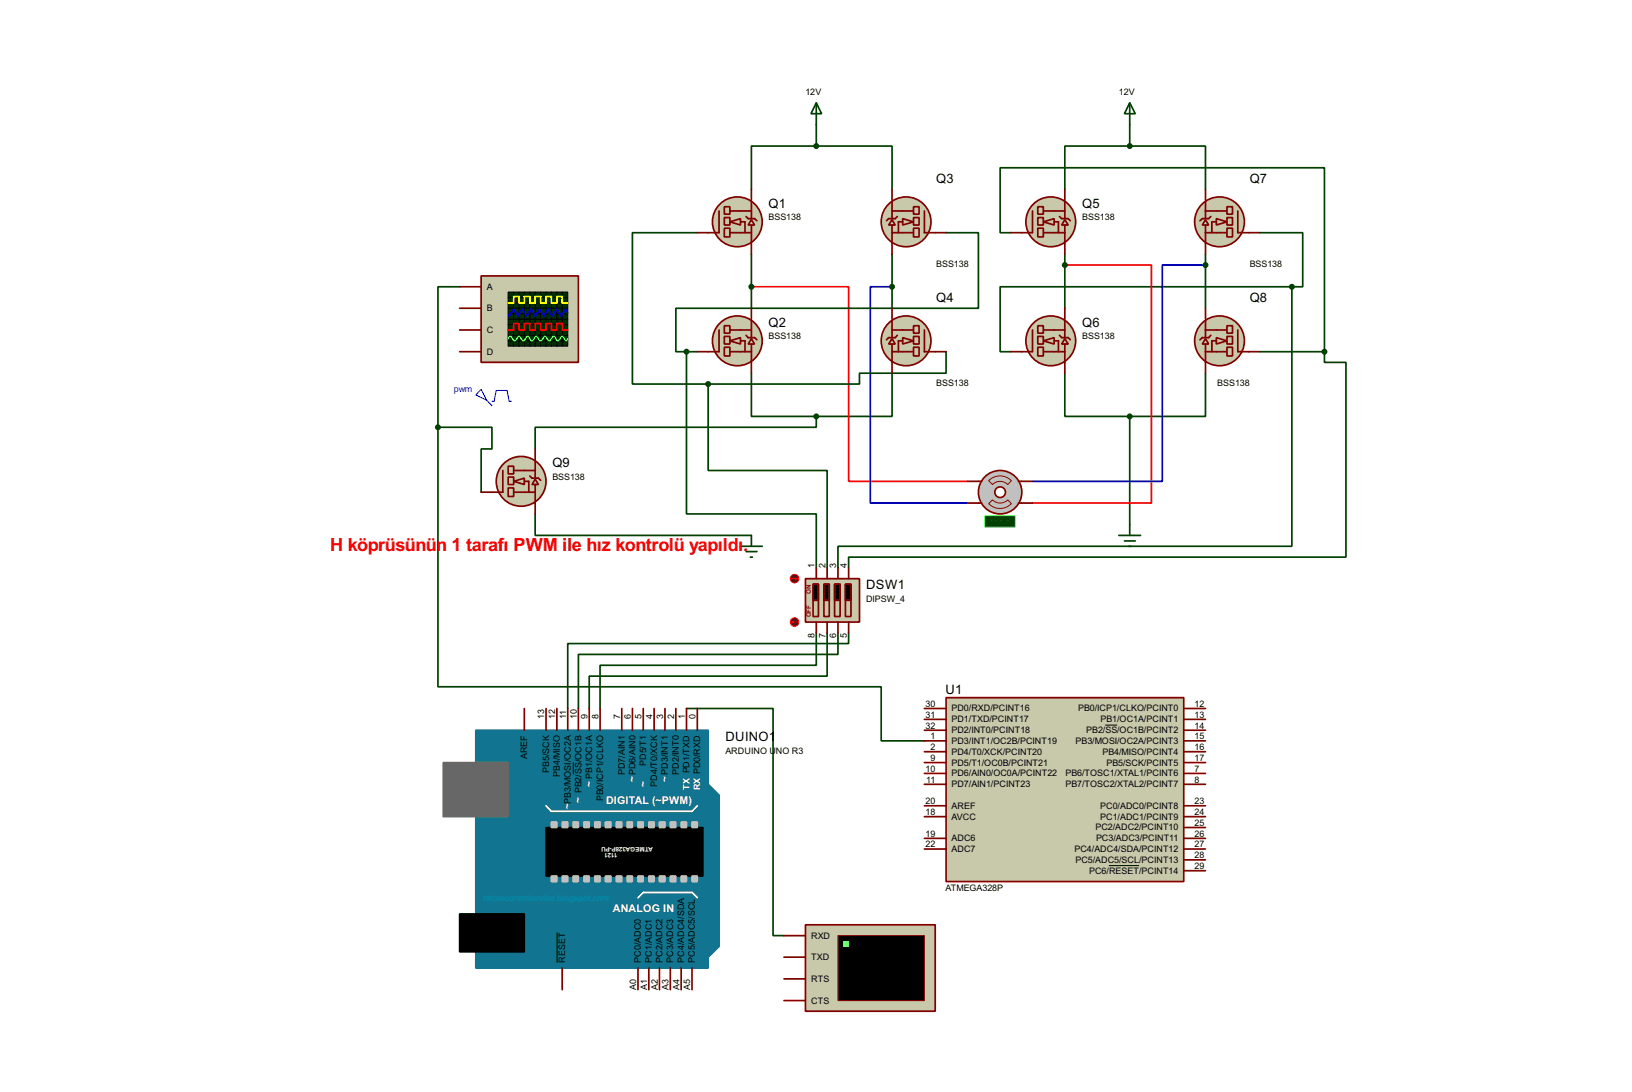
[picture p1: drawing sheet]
<svg xmlns="http://www.w3.org/2000/svg" width="383mm" height="256mm" viewBox="0 0 383 256" stroke-linecap="round" stroke-linejoin="round" font-family="sans-serif">
<g fill="none" stroke="#004000" stroke-width=".4">
<path d="M191.8 34.3h-15.2v10.2M191.8 34.3h17.8v10.2M191.8 29.3v5M265.5 34.3h-15.3v10.2M265.5 34.3h17.8v10.2M265.5 29.3v5M163.9 54.7h-15.3v35.5h17.8M176.6 59.7v12.7M209.6 59.7v12.7M222.3 54.7h7.6v17.7h-71.1v10.2h2.5M237.5 54.7h-2.5v-15.3h76.2v43.2M250.2 59.7v12.7"/>
<path d="M283.3 59.7v12.7M296 54.7h10.1v12.7h-2.5M108 67.4h-5.1v33M303.6 67.4h-68.6v15.2h2.5M303.6 67.4v60.9h-106.7v5.1M161.3 82.6v38.1h30.5v12.7M161.3 82.6h2.6M166.4 90.2v20.3h28v22.9M176.6 87.7v10.1h15.2M191.8 97.8v2.6h-66v5.1M209.6 87.7v10.1h-17.8M222.3 82.6v5.1h-20.3v2.5h-35.6"/>
<path d="M250.2 87.7v10.1h15.3M265.5 97.8v25.4M283.3 87.7v10.1h-17.8M296 82.6h15.2M311.2 82.6v2.5h5.1v45.8h-116.9v2.5M102.9 100.4h12.7v5.1h-2.5v10.1M102.9 100.4v60.9h104.2v12.7h10.1M125.8 120.7v5.1h50.8v2.5M174 128.3h5.1M175.3 129.6h2.6M176.3 130.9h.5M191.8 148.6v7.7h-50.8v10.1"/>
<path d="M194.4 148.6v10.2h-55.9v7.6M196.9 148.6v5.1h-61v12.7M199.4 148.6v2.6h-66v15.2M161.3 166.4h20.4v53.4h2.5"/>
</g>
<path d="M176.6 67.4h22.8v45.7h28M250.2 62.3h20.4v55.9h-28" fill="none" stroke="#f00" stroke-width=".4"/>
<path d="M209.6 67.4h-5.1v50.8h22.9M283.3 62.3h-10.2v50.8h-30.5" fill="none" stroke="#00f" stroke-width=".4"/>
<path d="M166.4 184.2l2.6 2.5v35.6l-2.6 2.5z" fill-rule="evenodd" fill="#117491" stroke="#117491" stroke-width=".4"/>
<path d="M111.8 171.5h54.6v55.9h-54.6z" fill="#117491" stroke="#117491" stroke-width=".4"/>
<path d="M104.2 179.1h15.2v12.7h-15.2z" fill="#686767" stroke="#686767" stroke-width=".4"/>
<path d="M128.3 194.4h36.9v11.4h-36.9zM108 214.7h15.2v8.9h-15.2z" fill="#000" stroke="#000" stroke-width=".4"/>
<path d="M128.3 189.3l1.3 1.3h33l1.3-1.3M149.9 210.9l1.3-1.3h11.4l1.3 1.3" fill="none" stroke="#fff" stroke-width=".4"/>
<g fill="#c0c0c0" stroke="#c0c0c0" stroke-width=".4">
<path d="M129.6 193.1h1.3v1.3h-1.3z"/>
<path d="M132.1 193.1h1.3v1.3h-1.3z"/>
<path d="M134.7 193.1h1.2v1.3h-1.2z"/>
<path d="M137.2 193.1h1.3v1.3h-1.3z"/>
<path d="M139.8 193.1h1.2v1.3h-1.2z"/>
<path d="M142.3 193.1h1.3v1.3h-1.3z"/>
<path d="M144.8 193.1h1.3v1.3h-1.3z"/>
<path d="M147.4 193.1h1.2v1.3h-1.2z"/>
<path d="M149.9 193.1h1.3v1.3h-1.3z"/>
<path d="M152.5 193.1h1.2v1.3h-1.2z"/>
<path d="M155 193.1h1.3v1.3h-1.3z"/>
<path d="M157.5 193.1h1.3v1.3h-1.3z"/>
<path d="M160.1 193.1h1.2v1.3h-1.2z"/>
<path d="M162.6 193.1h1.3v1.3h-1.3z"/>
<path d="M129.6 205.8h1.3v1.3h-1.3z"/>
<path d="M132.1 205.8h1.3v1.3h-1.3z"/>
<path d="M134.7 205.8h1.2v1.3h-1.2z"/>
<path d="M137.2 205.8h1.3v1.3h-1.3z"/>
<path d="M139.8 205.8h1.2v1.3h-1.2z"/>
<path d="M142.3 205.8h1.3v1.3h-1.3z"/>
<path d="M144.8 205.8h1.3v1.3h-1.3z"/>
<path d="M147.4 205.8h1.2v1.3h-1.2z"/>
<path d="M149.9 205.8h1.3v1.3h-1.3z"/>
<path d="M152.5 205.8h1.2v1.3h-1.2z"/>
<path d="M155 205.8h1.3v1.3h-1.3z"/>
<path d="M157.5 205.8h1.3v1.3h-1.3z"/>
<path d="M160.1 205.8h1.2v1.3h-1.2z"/>
<path d="M162.6 205.8h1.3v1.3h-1.3z"/>
</g>
<g fill="none" stroke="#800000" stroke-width=".4">
<path d="M123.2 166.4v5.1M128.3 166.4v5.1M130.9 166.4v5.1M133.4 166.4v5.1M135.9 166.4v5.1M138.5 166.4v5.1M141 166.4v5.1M146.1 166.4v5.1M148.6 166.4v5.1M151.2 166.4v5.1M153.7 166.4v5.1M156.3 166.4v5.1"/>
<path d="M158.8 166.4v5.1M161.3 166.4v5.1M163.9 166.4v5.1M132.1 227.4v5.1M149.9 227.4v5.1M152.5 227.4v5.1M155 227.4v5.1M157.5 227.4v5.1M160.1 227.4v5.1M162.6 227.4v5.1"/>
</g>
<path d="M134.7 179.1v2.8M130.9 219v7.1" fill="none" stroke="#000" stroke-width=".23"/>
<path d="M189.3 217.2h30.5v20.3h-30.5z" fill="#c8c8aa" stroke="#800000" stroke-width=".4"/>
<path d="M196.9 219.8h20.3v15.2h-20.3z" fill="#000" stroke="#800000" stroke-width=".25"/>
<path d="M198.2 221h1.2v1.3h-1.2z" fill="#0f0"/>
<path d="M184.2 219.8h5.1M184.2 229.9h5.1M184.2 224.8h5.1M184.2 235h5.1" fill="none" stroke="#800000" stroke-width=".4"/>
<g fill="#c8c8aa" stroke="#800000" stroke-width=".4">
<path d="M171.5 52.1l2.5-.7v1.5z"/>
<circle cx="173.2" cy="52.1" r="5.9"/>
</g>
<path d="M169 49.6v5.1h-2.6M171.5 54.7h5.1M171.5 49.6h5.1M174 52.1h1.1v2.6" fill="none" stroke="#800000" stroke-width=".4"/>
<path d="M176.6 51.6l.7 1.3h-1.5z" fill="#c8c8aa" stroke="#800000" stroke-width=".4"/>
<path d="M175.3 50.9l.5 .5h1.5l.6 .5M176.6 47.3v4.1M176.6 52.9v4.3" fill="none" stroke="#800000" stroke-width=".4"/>
<g fill="#c8c8aa" stroke="#800000" stroke-width=".4">
<path d="M170.2 48.6h1.3v1.7h-1.3z"/>
<path d="M170.2 53.6h1.3v2.1h-1.3z"/>
<path d="M170.2 51.1h1.3v1.8h-1.3z"/>
</g>
<path d="M163.9 54.7h2.5M176.6 44.5v2.5M176.6 57.2v2.5" fill="none" stroke="#800000" stroke-width=".4"/>
<g fill="#c8c8aa" stroke="#800000" stroke-width=".4">
<path d="M171.5 80.1l2.5-.8v1.5z"/>
<circle cx="173.2" cy="80.1" r="5.9"/>
</g>
<path d="M169 77.5v5.1h-2.6M171.5 77.5h5.1M171.5 82.6h5.1M174 80.1h1.1v2.5" fill="none" stroke="#800000" stroke-width=".4"/>
<path d="M176.6 79.6l.7 1.2h-1.5z" fill="#c8c8aa" stroke="#800000" stroke-width=".4"/>
<path d="M175.3 78.8l.5 .5h1.5l.6 .5M176.6 75.2v4.1M176.6 80.8v4.3" fill="none" stroke="#800000" stroke-width=".4"/>
<g fill="#c8c8aa" stroke="#800000" stroke-width=".4">
<path d="M170.2 76.5h1.3v1.8h-1.3z"/>
<path d="M170.2 81.6h1.3v2h-1.3z"/>
<path d="M170.2 79h1.3v1.8h-1.3z"/>
</g>
<path d="M176.6 72.4v2.6M163.9 82.6h2.5M176.6 85.1v2.6" fill="none" stroke="#800000" stroke-width=".4"/>
<g fill="#c8c8aa" stroke="#800000" stroke-width=".4">
<path d="M212.1 51.4l2.6 .7-2.6 .8z"/>
<circle cx="212.9" cy="52.1" r="5.9"/>
</g>
<path d="M209.6 54.7h5.1M209.6 49.6h5.1M212.1 52.1h-1v2.6M217.2 49.6v5.1h2.6" fill="none" stroke="#800000" stroke-width=".4"/>
<path d="M209.6 51.6l.8 1.3h-1.6z" fill="#c8c8aa" stroke="#800000" stroke-width=".4"/>
<path d="M209.6 47.3v4.1M209.6 52.9v4.3M210.9 50.9l-.5 .5h-1.6l-.5 .5" fill="none" stroke="#800000" stroke-width=".4"/>
<g fill="#c8c8aa" stroke="#800000" stroke-width=".4">
<path d="M214.7 48.6h1.3v1.7h-1.3z"/>
<path d="M214.7 53.6h1.3v2.1h-1.3z"/>
<path d="M214.7 51.1h1.3v1.8h-1.3z"/>
</g>
<path d="M209.6 44.5v2.5M209.6 57.2v2.5M219.8 54.7h2.5" fill="none" stroke="#800000" stroke-width=".4"/>
<g fill="#c8c8aa" stroke="#800000" stroke-width=".4">
<path d="M212.1 79.3l2.6 .8-2.6 .7z"/>
<circle cx="212.9" cy="80.1" r="5.9"/>
</g>
<path d="M209.6 77.5h5.1M217.2 77.5v5.1h2.6M209.6 82.6h5.1M212.1 80.1h-1v2.5" fill="none" stroke="#800000" stroke-width=".4"/>
<path d="M209.6 79.6l.8 1.2h-1.6z" fill="#c8c8aa" stroke="#800000" stroke-width=".4"/>
<path d="M209.6 75.2v4.1M210.9 78.8l-.5 .5h-1.6l-.5 .5M209.6 80.8v4.3" fill="none" stroke="#800000" stroke-width=".4"/>
<g fill="#c8c8aa" stroke="#800000" stroke-width=".4">
<path d="M214.7 76.5h1.3v1.8h-1.3z"/>
<path d="M214.7 81.6h1.3v2h-1.3z"/>
<path d="M214.7 79h1.3v1.8h-1.3z"/>
</g>
<path d="M209.6 72.4v2.6M209.6 85.1v2.6M219.8 82.6h2.5" fill="none" stroke="#800000" stroke-width=".4"/>
<g fill="#004000" stroke="#004000" stroke-width=".4">
<circle cx="191.8" cy="97.8" r=".5"/>
<circle cx="191.8" cy="34.3" r=".5"/>
</g>
<path d="M191.8 24.2l1.3 2.5h-2.5zM191.8 24.2v5.1M262.9 125.8h5.1M264.2 127.1h2.6M265.2 128.3h.5M265.5 123.2v2.6" fill="none" stroke="#004000" stroke-width=".4"/>
<g fill="#c8c8aa" stroke="#800000" stroke-width=".4">
<path d="M245.2 52.1l2.5-.7v1.5z"/>
<circle cx="246.9" cy="52.1" r="5.9"/>
</g>
<path d="M242.6 49.6v5.1h-2.5M245.2 54.7h5M245.2 49.6h5M247.7 52.1h1v2.6" fill="none" stroke="#800000" stroke-width=".4"/>
<path d="M250.2 51.6l.8 1.3h-1.5z" fill="#c8c8aa" stroke="#800000" stroke-width=".4"/>
<path d="M249 50.9l.5 .5h1.5l.5 .5M250.2 47.3v4.1M250.2 52.9v4.3" fill="none" stroke="#800000" stroke-width=".4"/>
<g fill="#c8c8aa" stroke="#800000" stroke-width=".4">
<path d="M243.9 48.6h1.3v1.7h-1.3z"/>
<path d="M243.9 53.6h1.3v2.1h-1.3z"/>
<path d="M243.9 51.1h1.3v1.8h-1.3z"/>
</g>
<path d="M237.5 54.7h2.6M250.2 44.5v2.5M250.2 57.2v2.5" fill="none" stroke="#800000" stroke-width=".4"/>
<g fill="#c8c8aa" stroke="#800000" stroke-width=".4">
<path d="M245.2 80.1l2.5-.8v1.5z"/>
<circle cx="246.9" cy="80.1" r="5.9"/>
</g>
<path d="M242.6 77.5v5.1h-2.5M245.2 77.5h5M245.2 82.6h5M247.7 80.1h1v2.5" fill="none" stroke="#800000" stroke-width=".4"/>
<path d="M250.2 79.6l.8 1.2h-1.5z" fill="#c8c8aa" stroke="#800000" stroke-width=".4"/>
<path d="M249 78.8l.5 .5h1.5l.5 .5M250.2 75.2v4.1M250.2 80.8v4.3" fill="none" stroke="#800000" stroke-width=".4"/>
<g fill="#c8c8aa" stroke="#800000" stroke-width=".4">
<path d="M243.9 76.5h1.3v1.8h-1.3z"/>
<path d="M243.9 81.6h1.3v2h-1.3z"/>
<path d="M243.9 79h1.3v1.8h-1.3z"/>
</g>
<path d="M250.2 72.4v2.6M237.5 82.6h2.6M250.2 85.1v2.6" fill="none" stroke="#800000" stroke-width=".4"/>
<g fill="#c8c8aa" stroke="#800000" stroke-width=".4">
<path d="M285.8 51.4l2.5 .7-2.5 .8z"/>
<circle cx="286.5" cy="52.1" r="5.9"/>
</g>
<path d="M283.3 54.7h5M283.3 49.6h5M285.8 52.1h-1v2.6M290.9 49.6v5.1h2.5" fill="none" stroke="#800000" stroke-width=".4"/>
<path d="M283.3 51.6l.7 1.3h-1.5z" fill="#c8c8aa" stroke="#800000" stroke-width=".4"/>
<path d="M283.3 47.3v4.1M283.3 52.9v4.3M284.5 50.9l-.5 .5h-1.5l-.5 .5" fill="none" stroke="#800000" stroke-width=".4"/>
<g fill="#c8c8aa" stroke="#800000" stroke-width=".4">
<path d="M288.3 48.6h1.3v1.7h-1.3z"/>
<path d="M288.3 53.6h1.3v2.1h-1.3z"/>
<path d="M288.3 51.1h1.3v1.8h-1.3z"/>
</g>
<path d="M283.3 44.5v2.5M283.3 57.2v2.5M293.4 54.7h2.6" fill="none" stroke="#800000" stroke-width=".4"/>
<g fill="#c8c8aa" stroke="#800000" stroke-width=".4">
<path d="M285.8 79.3l2.5 .8-2.5 .7z"/>
<circle cx="286.5" cy="80.1" r="5.9"/>
</g>
<path d="M283.3 77.5h5M290.9 77.5v5.1h2.5M283.3 82.6h5M285.8 80.1h-1v2.5" fill="none" stroke="#800000" stroke-width=".4"/>
<path d="M283.3 79.6l.7 1.2h-1.5z" fill="#c8c8aa" stroke="#800000" stroke-width=".4"/>
<path d="M283.3 75.2v4.1M284.5 78.8l-.5 .5h-1.5l-.5 .5M283.3 80.8v4.3" fill="none" stroke="#800000" stroke-width=".4"/>
<g fill="#c8c8aa" stroke="#800000" stroke-width=".4">
<path d="M288.3 76.5h1.3v1.8h-1.3z"/>
<path d="M288.3 81.6h1.3v2h-1.3z"/>
<path d="M288.3 79h1.3v1.8h-1.3z"/>
</g>
<path d="M283.3 72.4v2.6M283.3 85.1v2.6M293.4 82.6h2.6" fill="none" stroke="#800000" stroke-width=".4"/>
<g fill="#004000" stroke="#004000" stroke-width=".4">
<circle cx="265.4" cy="97.8" r=".5"/>
<circle cx="265.4" cy="34.3" r=".5"/>
</g>
<path d="M265.5 24.2l1.3 2.5h-2.6zM265.5 24.2v5.1" fill="none" stroke="#004000" stroke-width=".4"/>
<circle cx="235" cy="115.6" r="5.1" fill="#c0c0c0" stroke="#800000" stroke-width=".4"/>
<circle cx="235" cy="115.6" r="1.25" fill="#feffff" stroke="#800000" stroke-width=".4"/>
<path d="M229.9 113.1h.8M229.9 118.2h.8M239.3 113.1h.8M239.3 118.2h.8" fill="none" stroke="#800000" stroke-width=".4"/>
<path d="M231.4 121.2h7.2v2.6h-7.2z" fill="#004000" stroke="#0f0" stroke-width=".23"/>
<path d="M232.3 112.9a3.7 3.7 0 0 1 5.4 0l-.9 .9a2.54 2.54 0 0 0-3.6 0zM233.2 117.4a2.53 2.53 0 0 0 3.6 0l.9 .9a3.7 3.7 0 0 1-5.4 0z" fill="none" stroke="#800000" stroke-width=".23"/>
<path d="M227.4 113.1h2.5M227.4 118.2h2.5M240.1 113.1h2.5M240.1 118.2h2.5" fill="none" stroke="#800000" stroke-width=".4"/>
<g fill="#004000" stroke="#004000" stroke-width=".4">
<circle cx="176.5" cy="67.4" r=".5"/>
<circle cx="209.6" cy="67.4" r=".5"/>
</g>
<path d="M189.3 135.9h12.7v10.2h-12.7z" fill="#c8c8aa" stroke="#800000" stroke-width=".4"/>
<path d="M191.1 137.2h1.2v7.6h-1.2zM191.8 133.4v2.5M193.6 137.2h1.3v7.6h-1.3zM194.4 133.4v2.5M196.1 137.2h1.3v7.6h-1.3zM196.9 133.4v2.5M198.7 137.2h1.3v7.6h-1.3zM199.4 133.4v2.5M191.8 146.1v2.5M194.4 146.1v2.5M196.9 146.1v2.5M199.4 146.1v2.5" fill="none" stroke="#800000" stroke-width=".4"/>
<path d="M191.1 137.2h1.2v3.8h-1.2zM193.6 137.2h1.3v3.8h-1.3zM196.1 137.2h1.3v3.8h-1.3zM198.7 137.2h1.3v3.8h-1.3z" fill="#000" stroke="#800000" stroke-width=".4"/>
<circle cx="186.7" cy="146.1" r="1" fill="#400000" stroke="#f00" stroke-width=".23"/>
<path d="M186.2 146.1l.3 .3M186.2 146.1h1.1M186.5 145.9l-.3 .2" fill="none" stroke="#f00" stroke-width=".23"/>
<circle cx="186.7" cy="135.9" r="1" fill="#400000" stroke="#f00" stroke-width=".23"/>
<path d="M186.2 135.9h1.1M187 135.7l.3 .2M187.3 135.9l-.3 .3" fill="none" stroke="#f00" stroke-width=".23"/>
<g fill="#004000" stroke="#004000" stroke-width=".4">
<circle cx="161.3" cy="82.6" r=".5"/>
<circle cx="166.4" cy="90.2" r=".5"/>
<circle cx="311.2" cy="82.6" r=".5"/>
<circle cx="303.5" cy="67.4" r=".5"/>
<circle cx="250.2" cy="62.3" r=".5"/>
<circle cx="283.2" cy="62.3" r=".5"/>
</g>
<g fill="#c8c8aa" stroke="#800000" stroke-width=".4">
<path d="M120.7 113.1l2.5-.8v1.5z"/>
<circle cx="122.4" cy="113.1" r="5.9"/>
</g>
<path d="M118.2 110.5v5.1h-2.6M120.7 115.6h5.1M120.7 110.5h5.1M123.2 113.1h1.1v2.5" fill="none" stroke="#800000" stroke-width=".4"/>
<path d="M125.8 112.6l.7 1.2h-1.5z" fill="#c8c8aa" stroke="#800000" stroke-width=".4"/>
<path d="M124.5 111.8l.5 .5h1.5l.6 .5M125.8 108.3v4M125.8 113.8v4.4" fill="none" stroke="#800000" stroke-width=".4"/>
<g fill="#c8c8aa" stroke="#800000" stroke-width=".4">
<path d="M119.4 109.5h1.3v1.8h-1.3z"/>
<path d="M119.4 114.6h1.3v2h-1.3z"/>
<path d="M119.4 112.1h1.3v1.7h-1.3z"/>
</g>
<path d="M113.1 115.6h2.5M125.8 105.5v2.5M125.8 118.2v2.5" fill="none" stroke="#800000" stroke-width=".4"/>
<path d="M113.1 91.5l1.3 2.5-2.6-1.2zM114.4 94l1.2 1.3M115.6 94.3h.5l.5-2.6h2.6l.5 2.6h.5" fill="none" stroke="#0000c0" stroke-width=".23"/>
<path d="M113.1 64.8h22.8v20.3h-22.8z" fill="#c8c8aa" stroke="#800000" stroke-width=".4"/>
<path d="M119.4 68.6h14v12.7h-14z" fill="#003000" stroke="#000" stroke-width=".25"/>
<g fill="none" stroke="#000" stroke-width=".23">
<path d="M119.4 72.4h14M119.4 69.9h14M119.4 71.2h14M119.4 73.7h14M119.4 76.3h14M119.4 77.5h14M119.4 78.8h14M119.4 75h14M120.7 68.6v12.7M122 68.6v12.7M123.2 68.6v12.7M124.5 68.6v12.7"/>
<path d="M125.8 68.6v12.7M127.1 68.6v12.7M128.3 68.6v12.7M129.6 68.6v12.7M130.9 68.6v12.7M132.1 68.6v12.7M119.4 80.1h14"/>
</g>
<path d="M119.4 71.2h1.3v-1.5h1.3v1.5h1.2v-1.5h1.3v1.5h1.3v-1.5h1.3v1.5h1.2v-1.5h1.3v1.5h1.3v-1.5h1.2v1.5h1.3" fill="none" stroke="#ff0" stroke-width=".4"/>
<path d="M119.4 77.5h1.3v-1.5h1.3v1.5h1.2v-1.5h1.3v1.5h1.3v-1.5h1.3v1.5h1.2v-1.5h1.3v1.5h1.3v-1.5h1.2v1.5h1.3" fill="none" stroke="#f00" stroke-width=".4"/>
<path d="M133.4 73.5l-.5-.8-1 1.5-1-1.5-1.1 1.5-1-1.5-1 1.5-1-1.5-1 1.5-1-1.5-1 1.5-1.1-1.5-1 1.5-1-1.5-1 1.5-.3-.2" fill="none" stroke="#00f" stroke-width=".4"/>
<path d="M119.4 79.6l.5-.6 1.1 1.1 1-1.1 1 1.1 1-1.1 .4 .4a.58 .58 0 0 0 .6 .7 .58 .58 0 0 0 .6-.7l.4-.4 .5 .6a.54 .54 0 0 0 .8 .3l.8-.9 1 1.1 1-1.1 1 1.1 1-1.1 1.1 1.1 .2-.5" fill="none" stroke="#0f0" stroke-width=".4"/>
<path d="M108 67.4h5.1M108 72.4h5.1M108 77.5h5.1M108 82.6h5.1" fill="none" stroke="#800000" stroke-width=".4"/>
<path d="M222.3 163.9h55.9v43.2h-55.9z" fill="#c8c8aa" stroke="#800000" stroke-width=".4"/>
<g fill="none" stroke="#800000" stroke-width=".4">
<path d="M217.2 166.4h5.1M217.2 169h5.1M217.2 174h5.1M217.2 171.5h5.1M217.2 179.1h5.1M217.2 176.6h5.1M278.2 166.4h5.1M278.2 169h5.1M278.2 174h5.1M278.2 171.5h5.1M278.2 179.1h5.1M278.2 176.6h5.1"/>
<path d="M217.2 181.7h5.1M217.2 184.2h5.1M217.2 199.4h5.1M217.2 196.9h5.1M217.2 191.8h5.1M217.2 189.3h5.1M278.2 181.7h5.1M278.2 184.2h5.1M278.2 199.4h5.1M278.2 196.9h5.1M278.2 194.4h5.1M278.2 191.8h5.1"/>
<path d="M278.2 189.3h5.1M278.2 204.5h5.1M278.2 202h5.1"/>
</g>
<path d="M259.7 170.3h2.8M260.6 203.3h7.1" fill="none" stroke="#000" stroke-width=".23"/>
<circle cx="102.9" cy="100.4" r=".5" fill="#004000" stroke="#004000" stroke-width=".4"/>
<text font-size="4.8" fill="#f00" x="77.6" y="129.5">H köprüsünün 1 tarafı PWM ile hız kontrolü yapıldı.</text>
<g font-size="3.4">
<text x="220" y="42.9">Q3</text>
<text x="293.7" y="42.9">Q7</text>
<text x="180.6" y="48.8">Q1</text>
<text x="254.3" y="48.8">Q5</text>
<text x="220" y="70.9">Q4</text>
<text x="293.7" y="70.9">Q8</text>
<text x="180.6" y="76.8">Q2</text>
<text x="254.3" y="76.8">Q6</text>
<text x="129.8" y="109.8">Q9</text>
<text x="203.5" y="138.5">DSW1</text>
<text x="222.2" y="163.1">U1</text>
<text x="170.5" y="174.1">DUINO1</text>
</g>
<g font-size="2.8" fill="#fff">
<text x="142.4" y="188.9">DIGITAL (~PWM)</text>
<text x="144" y="214.3">ANALOG IN</text>
</g>
<g font-size="2.7" fill="#fff">
<text x="139.2" y="184.9" transform="rotate(-90 139.2 184.9)">~</text>
<text x="149.4" y="183.6" transform="rotate(-90 149.4 183.6)">~</text>
<text x="151.9" y="184.9" transform="rotate(-90 151.9 184.9)">~</text>
<text x="157" y="183.6" transform="rotate(-90 157 183.6)">~</text>
<text x="134.2" y="189.9" transform="rotate(-90 134.2 189.9)">~</text>
<text x="136.7" y="188.7" transform="rotate(-90 136.7 188.7)">~</text>
</g>
<g font-size="2.4">
<text x="189.3" y="22.3">12V</text>
<text x="262.9" y="22.3">12V</text>
<text x="180.6" y="51.8">BSS138</text>
<text x="254.3" y="51.8">BSS138</text>
<text x="220" y="62.6">BSS138</text>
<text x="293.6" y="62.6">BSS138</text>
<text x="114.4" y="68.1">A</text>
<text x="114.4" y="73.1">B</text>
<text x="114.4" y="78.2">C</text>
<text x="114.4" y="83.3">D</text>
<text x="180.6" y="79.7">BSS138</text>
<text x="254.3" y="79.7">BSS138</text>
<text x="220" y="90.6">BSS138</text>
<text x="286" y="90.6">BSS138</text>
<text x="129.8" y="112.7">BSS138</text>
<text x="191.4" y="133.4" transform="rotate(-90 191.4 133.4)">1</text>
<text x="194" y="133.4" transform="rotate(-90 194 133.4)">2</text>
<text x="196.5" y="133.4" transform="rotate(-90 196.5 133.4)">3</text>
<text x="199" y="133.4" transform="rotate(-90 199 133.4)">4</text>
<text x="203.5" y="141.5">DIPSW_4</text>
<text x="191.4" y="149.8" transform="rotate(-90 191.4 149.8)">8</text>
<text x="194" y="149.8" transform="rotate(-90 194 149.8)">7</text>
<text x="196.5" y="149.8" transform="rotate(-90 196.5 149.8)">6</text>
<text x="199" y="149.7" transform="rotate(-90 199 149.7)">5</text>
<text x="217.5" y="166">30</text>
<text x="223.6" y="167.1">PD0/RXD/PCINT16</text>
<text x="253.3" y="167.1">PB0/ICP1/CLKO/PCINT0</text>
<text x="280.7" y="166">12</text>
<text x="127.9" y="169" transform="rotate(-90 127.9 169)">13</text>
<text x="130.5" y="169" transform="rotate(-90 130.5 169)">12</text>
<text x="133" y="169" transform="rotate(-90 133 169)">11</text>
<text x="135.5" y="169" transform="rotate(-90 135.5 169)">10</text>
<text x="138.1" y="169" transform="rotate(-90 138.1 169)">9</text>
<text x="140.6" y="169" transform="rotate(-90 140.6 169)">8</text>
<text x="145.7" y="169" transform="rotate(-90 145.7 169)">7</text>
<text x="148.2" y="169" transform="rotate(-90 148.2 169)">6</text>
<text x="150.8" y="169" transform="rotate(-90 150.8 169)">5</text>
<text x="153.3" y="169" transform="rotate(-90 153.3 169)">4</text>
<text x="155.9" y="169" transform="rotate(-90 155.9 169)">3</text>
<text x="158.4" y="169" transform="rotate(-90 158.4 169)">2</text>
<text x="160.9" y="169" transform="rotate(-90 160.9 169)">1</text>
<text x="163.5" y="169" transform="rotate(-90 163.5 169)">0</text>
<text x="217.5" y="171.1">32</text>
<text x="217.5" y="168.6">31</text>
<text x="218.6" y="173.6">1</text>
<text x="223.6" y="172.2">PD2/INT0/PCINT18</text>
<text x="223.6" y="169.7">PD1/TXD/PCINT17</text>
<text x="255.2" y="172.2">PB2/SS/OC1B/PCINT2</text>
<text x="258.6" y="169.7">PB1/OC1A/PCINT1</text>
<text x="280.7" y="168.6">13</text>
<text x="280.7" y="173.6">15</text>
<text x="280.7" y="171.1">14</text>
<text x="123.9" y="178.4" transform="rotate(-90 123.9 178.4)">AREF</text>
<text x="151.9" y="179.9" transform="rotate(-90 151.9 179.9)">PD5/T1</text>
<text x="170.4" y="177">ARDUINO U</text>
<text x="182.3" y="177">NO R3</text>
<text x="218.6" y="178.7">9</text>
<text x="218.6" y="176.2">2</text>
<text x="223.6" y="179.8">PD5/T1/OC0B/PCINT21</text>
<text x="223.6" y="177.3">PD4/T0/XCK/PCINT20</text>
<text x="223.6" y="174.7">PD3/INT1/OC2B/PCINT19</text>
<text x="252.7" y="174.7">PB3/MOSI/OC2A/PCINT3</text>
<text x="259" y="177.3">PB4/MISO/PCINT4</text>
<text x="260" y="179.8">PB5/SCK/PCINT5</text>
<text x="280.7" y="176.2">16</text>
<text x="280.7" y="178.7">17</text>
<text x="129" y="181.6" transform="rotate(-90 129 181.6)">PB5/SCK</text>
<text x="131.6" y="182.5" transform="rotate(-90 131.6 182.5)">PB4/MISO</text>
<text x="139.2" y="183" transform="rotate(-90 139.2 183)">PB1/OC1A</text>
<text x="146.8" y="182" transform="rotate(-90 146.8 182)">PD7/AIN1</text>
<text x="149.3" y="182" transform="rotate(-90 149.3 182)">PD6/AIN0</text>
<text x="154.4" y="184.8" transform="rotate(-90 154.4 184.8)">PD4/T0/XCK</text>
<text x="157" y="182" transform="rotate(-90 157 182)">PD3/INT1</text>
<text x="159.5" y="182" transform="rotate(-90 159.5 182)">PD2/INT0</text>
<text x="217.5" y="181.3">10</text>
<text x="217.6" y="183.8">11</text>
<text x="223.6" y="182.4">PD6/AIN0/OC0A/PCINT22</text>
<text x="223.6" y="184.9">PD7/AIN1/PCINT23</text>
<text x="250.3" y="184.9">PB7/TOSC2/XTAL2/PCINT7</text>
<text x="250.3" y="182.4">PB6/TOSC1/XTAL1/PCINT6</text>
<text x="280.7" y="183.8">8</text>
<text x="280.7" y="181.3">7</text>
<text x="134.1" y="188.8" transform="rotate(-90 134.1 188.8)">PB3/MOSI/OC2A</text>
<text x="136.6" y="186.3" transform="rotate(-90 136.6 186.3)">PB2/SS/OC1B</text>
<text x="141.7" y="188.2" transform="rotate(-90 141.7 188.2)">PB0/ICP1/CLKO</text>
<text x="217.5" y="191.4">18</text>
<text x="217.5" y="188.9">20</text>
<text x="223.6" y="190">AREF</text>
<text x="258.5" y="190">PC0/ADC0/PCINT8</text>
<text x="280.7" y="191.4">24</text>
<text x="280.7" y="188.9">23</text>
<text x="217.5" y="196.5">19</text>
<text x="223.6" y="192.5">AVCC</text>
<text x="223.6" y="197.6">ADC6</text>
<text x="257.4" y="195.1">PC2/ADC2/PCINT10</text>
<text x="257.5" y="197.6">PC3/ADC3/PCINT11</text>
<text x="258.5" y="192.5">PC1/ADC1/PCINT9</text>
<text x="280.7" y="196.5">26</text>
<text x="280.7" y="194">25</text>
<text x="217.5" y="199">22</text>
<text x="223.6" y="200.1">ADC7</text>
<text x="252.5" y="200.1">PC4/ADC4/SDA/PCINT12</text>
<text x="252.7" y="202.7">PC5/ADC5/SCL/PCINT13</text>
<text x="280.7" y="201.6">28</text>
<text x="280.7" y="199">27</text>
<text x="222.1" y="209.2">ATMEGA328P</text>
<text x="255.9" y="205.2">PC6/RESET/PCINT14</text>
<text x="280.7" y="204.1">29</text>
<text x="190.6" y="220.5">RXD</text>
<text x="132.8" y="226.1" transform="rotate(-90 132.8 226.1)">RESET</text>
<text x="150.6" y="226.1" transform="rotate(-90 150.6 226.1)">PC0/ADC0</text>
<text x="153.1" y="226.1" transform="rotate(-90 153.1 226.1)">PC1/ADC1</text>
<text x="155.6" y="226.1" transform="rotate(-90 155.6 226.1)">PC2/ADC2</text>
<text x="158.2" y="226.1" transform="rotate(-90 158.2 226.1)">PC3/ADC3</text>
<text x="160.7" y="226.1" transform="rotate(-90 160.7 226.1)">PC4/ADC4/SDA</text>
<text x="163.3" y="226.1" transform="rotate(-90 163.3 226.1)">PC5/ADC5/SCL</text>
<text x="190.6" y="225.5">TXD</text>
<text x="149.5" y="232.4" transform="rotate(-90 149.5 232.4)">A0</text>
<text x="152" y="232.4" transform="rotate(-90 152 232.4)">A1</text>
<text x="154.5" y="232.4" transform="rotate(-90 154.5 232.4)">A2</text>
<text x="157.1" y="232.4" transform="rotate(-90 157.1 232.4)">A3</text>
<text x="159.6" y="232.4" transform="rotate(-90 159.6 232.4)">A4</text>
<text x="162.2" y="232.4" transform="rotate(-90 162.2 232.4)">A5</text>
<text x="190.6" y="230.6">RTS</text>
<text x="190.6" y="235.7">CTS</text>
</g>
<text font-size="2.4" fill="#0000c0" x="106.7" y="92.2">pwm</text>
<text font-size="2.4" fill="#008000" x="232.4" y="123.2">+88.8</text>
<g font-size="2.4" fill="#fff">
<text x="162" y="185.5" transform="rotate(-90 162 185.5)">TX PD1/TXD</text>
<text x="164.6" y="185.6" transform="rotate(-90 164.6 185.6)">RX PD0/RXD</text>
</g>
<text font-size="2.2" fill="#0085e8" x="113.5" y="211.5">microcontrolandos.blogspot.com</text>
<g font-size="1.7" fill="#800000">
<text x="190.5" y="139.5" transform="rotate(-90 190.5 139.5)">ON</text>
<text x="190.6" y="145" transform="rotate(-90 190.6 145)">OFF</text>
</g>
<g font-size="1.7" fill="#fff">
<text x="145.1" y="200.3" transform="rotate(-180 145.1 200.3)">1121</text>
<text x="153.4" y="199" transform="rotate(-180 153.4 199)">ATMEGA328P-PU</text>
</g>
</svg>
